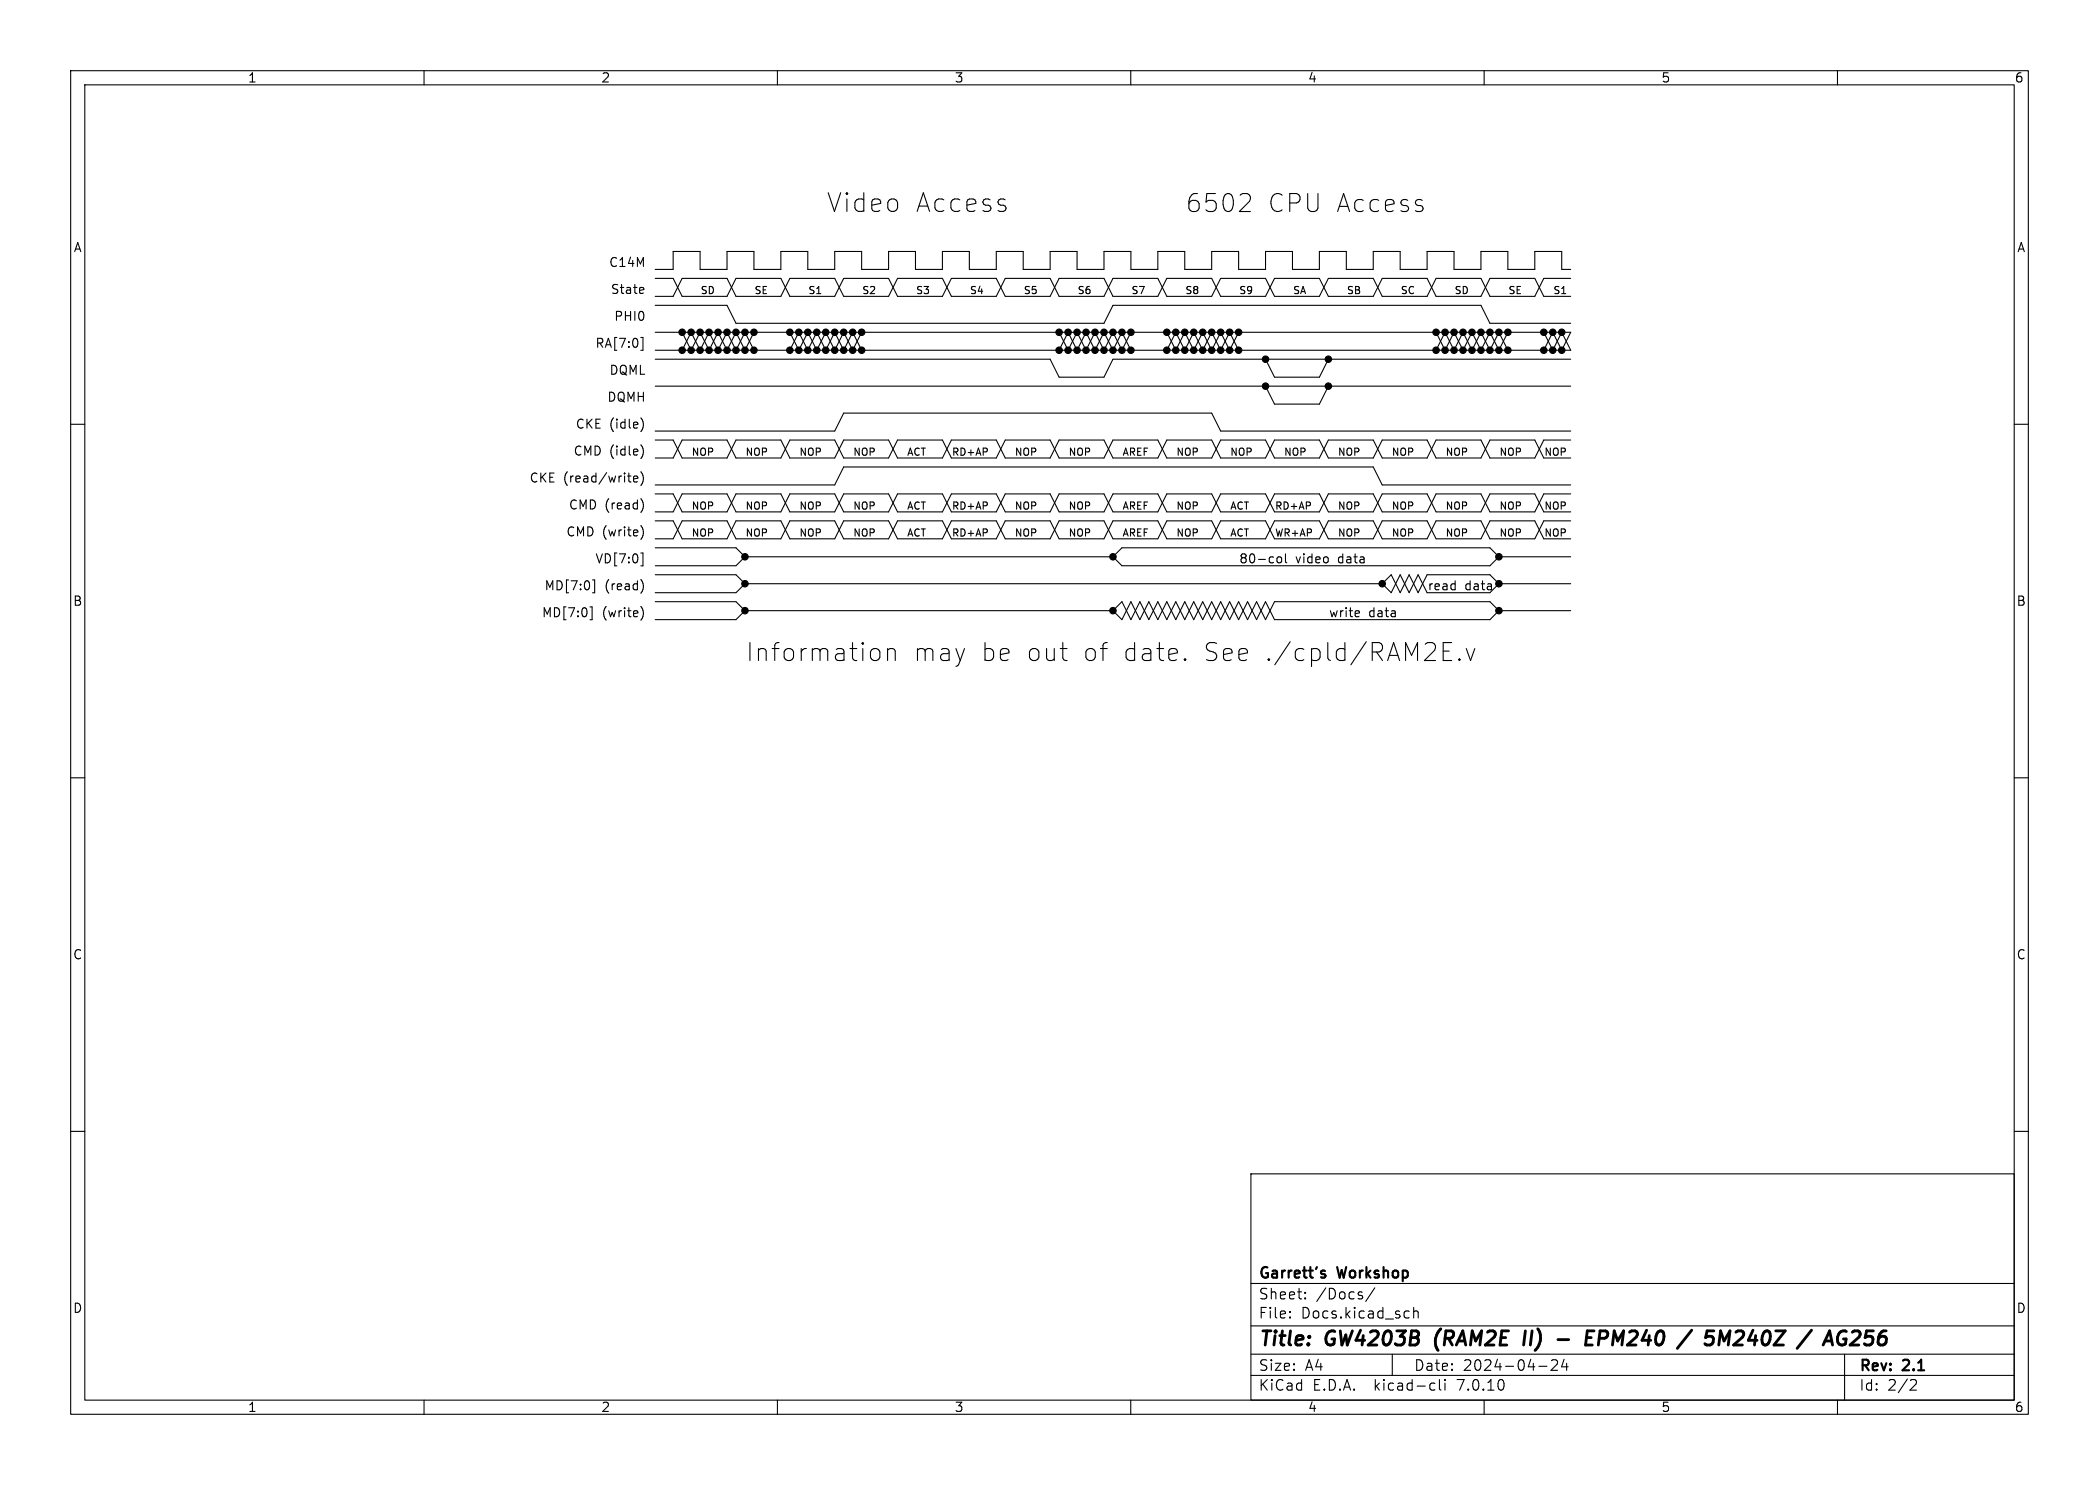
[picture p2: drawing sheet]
<svg xmlns="http://www.w3.org/2000/svg" width="297mm" height="210mm" viewBox="0 0 297 210" stroke-linecap="round" stroke-linejoin="round" font-family="sans-serif">
<g fill="none" stroke="#000" stroke-width=".15">
<path d="M10 10h277v190h-277zM12 12h273v186h-273zM60 10v2M110 10v2M160 10v2M210 10v2M260 10v2M92.7 39.4h2.5l1.3 2.5h6.4l1.2-2.5h6.4l1.3 2.5h6.3l1.3-2.5h6.3l1.3 2.5h6.3l1.3-2.5h6.4l1.2 2.5h6.4l1.3-2.5h6.3l1.3 2.5h6.3l1.3-2.5h6.3l1.3 2.5h6.4l1.2-2.5h6.4l1.3 2.5h6.3l1.3-2.5h6.3l1.3 2.5h6.3l1.3-2.5h6.4l1.2 2.5h3.8M92.7 38.1h2.5v-2.5h3.9v2.5h3.8v-2.5h3.8v2.5h3.8v-2.5h3.8v2.5h3.8v-2.5h3.8v2.5h3.8v-2.5h3.8v2.5h3.8v-2.5h3.9v2.5h3.8v-2.5h3.8v2.5h3.8v-2.5h3.8v2.5h3.8v-2.5h3.8v2.5h3.8v-2.5h3.8v2.5h3.8v-2.5h3.9v2.5h3.8v-2.5h3.8v2.5h3.8v-2.5h3.8v2.5h3.8v-2.5h3.8v2.5h3.8v-2.5h3.8v2.5h3.8v-2.5h3.9v2.5h3.8v-2.5h3.8v2.5h1.2M176.4 27.4a.69 .69 0 0 1 .4 1.1l-1.4 1.4h1.5M201.2 29.2l.2 .2-.2 .4M222.2 39.4h-3.8l-1.2 2.5h-6.4l-1.3-2.5h-6.3l-1.3 2.5h-6.3l-1.3-2.5h-6.3l-1.3 2.5h-6.4l-1.2-2.5h-6.4l-1.3 2.5h-6.3l-1.3-2.5h-6.3l-1.3 2.5h-6.3l-1.3-2.5h-6.4l-1.2 2.5h-6.4l-1.3-2.5h-6.3l-1.3 2.5h-6.3l-1.3-2.5h-6.3l-1.3 2.5h-6.4l-1.2-2.5h-6.4l-1.3 2.5h-2.5"/>
<path d="M10 60h2M90.7 59.1a1.46 1.46 0 0 1 0 1.9M90.7 47.7h.3v1.8h-.3M90.9 40.6l.1 .1 .1 .3-.6 .1M91 41.4l-.1 .1M92.7 47h129.5l-1.2 2.5-1.3-2.5-1.3 2.5M92.7 43.2h10.2l1.2 2.5h52.1l1.3-2.5h52l1.3 2.5h11.4M92.7 50.8h55.9l1.3 2.5h6.3l1.3-2.5h64.7M92.7 54.6h129.5M96.5 47l1.3 2.5 1.3-2.5 1.2 2.5 1.3-2.5 1.3 2.5 1.2-2.5 1.3 2.5 1.3-2.5M96.5 49.5l1.3-2.5 1.3 2.5 1.2-2.5 1.3 2.5 1.3-2.5 1.2 2.5 1.3-2.5 1.3 2.5M111.8 47l1.2 2.5 1.3-2.5 1.3 2.5 1.2-2.5 1.3 2.5 1.3-2.5 1.2 2.5 1.3-2.5"/>
<path d="M111.8 49.5l1.2-2.5 1.3 2.5 1.3-2.5 1.2 2.5 1.3-2.5 1.3 2.5 1.2-2.5 1.3 2.5M149.9 47l1.2 2.5 1.3-2.5 1.3 2.5 1.2-2.5 1.3 2.5 1.3-2.5 1.2 2.5 1.3-2.5M149.9 49.5l1.2-2.5 1.3 2.5 1.3-2.5 1.2 2.5 1.3-2.5 1.3 2.5 1.2-2.5 1.3 2.5M165.1 49.5l1.3-2.5 1.2 2.5 1.3-2.5 1.3 2.5 1.2-2.5 1.3 2.5 1.3-2.5 1.3 2.5M165.1 47l1.3 2.5 1.2-2.5 1.3 2.5 1.3-2.5 1.2 2.5 1.3-2.5 1.3 2.5 1.3-2.5M179.1 54.6l1.2 2.6h6.4l1.3-2.6M179.1 50.8l1.2 2.5h6.4l1.3-2.5M203.2 49.5l1.3-2.5 1.2 2.5 1.3-2.5 1.3 2.5 1.2-2.5 1.3 2.5 1.3-2.5 1.3 2.5M203.2 47l1.3 2.5 1.2-2.5 1.3 2.5 1.3-2.5 1.2 2.5 1.3-2.5 1.3 2.5 1.3-2.5M218.4 47l1.3 2.5 1.3-2.5 1.2 2.5h-129.5M285 60h2M88.8 67.3h.5"/>
<path d="M89 68.1l.3 .1M89.6 67.7l.7-.1-.1-.2-.4-.1-.2 .2 .1 .6h.5M90.7 74.3a1.46 1.46 0 0 1 0 2M90.7 62.9a1.46 1.46 0 0 1 0 1.9M90.7 66.7a1.46 1.46 0 0 1 0 2M90.7 78.2h.3v1.8h-.3M90.7 70.6a1.49 1.49 0 0 1 0 1.8M92.7 68.6h25.4l1.3-2.6h74.9l1.3 2.6h26.6M92.7 69.9h2.5l1.3 2.5h6.4l1.2-2.5h6.4l1.3 2.5h6.3l1.3-2.5h6.3l1.3 2.5h6.3l1.3-2.5h6.4l1.2 2.5h6.4l1.3-2.5h6.3l1.3 2.5h6.3l1.3-2.5h6.3l1.3 2.5h6.4l1.2-2.5h6.4l1.3 2.5h6.3l1.3-2.5h6.3l1.3 2.5h6.3l1.3-2.5h6.4l1.2 2.5h3.8M92.7 73.7h2.5l1.3 2.5h6.4l1.2-2.5h6.4l1.3 2.5h6.3l1.3-2.5h6.3l1.3 2.5h6.3l1.3-2.5h6.4l1.2 2.5h6.4l1.3-2.5h6.3l1.3 2.5h6.3l1.3-2.5h6.3l1.3 2.5h6.4l1.2-2.5h6.4l1.3 2.5h6.3l1.3-2.5h6.3l1.3 2.5h6.3l1.3-2.5h6.4l1.2 2.5h3.8M92.7 61h25.4l1.3-2.6h52l1.3 2.6h49.5M92.7 62.2h2.5l1.3 2.6h6.4l1.2-2.6h6.4l1.3 2.6h6.3l1.3-2.6h6.3l1.3 2.6h6.3l1.3-2.6h6.4l1.2 2.6h6.4l1.3-2.6h6.3l1.3 2.6h6.3l1.3-2.6h6.3l1.3 2.6h6.4l1.2-2.6h6.4l1.3 2.6h6.3l1.3-2.6h6.3l1.3 2.6h6.3l1.3-2.6h6.4l1.2 2.6h3.8"/>
<path d="M92.7 77.5h11.4l1.3 1.2M105.4 78.7l-1.3 1.3h-11.4M105.4 78.7h52.1M157.5 78.7l1.2 1.3h52.1l1.3-1.3M157.5 78.7l1.2-1.2h52.1l1.3 1.2M180.8 78.8l.3-.1 .2 .3v.4l-.2 .2-.3-.1-.1-.1v-.4zM181.9 78.3v1.1l.2 .2M212.1 78.7h10.1M222.2 73.7h-3.8l-1.2 2.5h-6.4l-1.3-2.5h-6.3l-1.3 2.5h-6.3l-1.3-2.5h-6.3l-1.3 2.5h-6.4l-1.2-2.5h-6.4l-1.3 2.5h-6.3l-1.3-2.5h-6.3l-1.3 2.5h-6.3l-1.3-2.5h-6.4l-1.2 2.5h-6.4l-1.3-2.5h-6.3l-1.3 2.5h-6.3l-1.3-2.5h-6.3l-1.3 2.5h-6.4l-1.2-2.5h-6.4l-1.3 2.5h-2.5M222.2 69.9h-3.8l-1.2 2.5h-6.4l-1.3-2.5h-6.3l-1.3 2.5h-6.3l-1.3-2.5h-6.3l-1.3 2.5h-6.4l-1.2-2.5h-6.4l-1.3 2.5h-6.3l-1.3-2.5h-6.3l-1.3 2.5h-6.3l-1.3-2.5h-6.4l-1.2 2.5h-6.4l-1.3-2.5h-6.3l-1.3 2.5h-6.3l-1.3-2.5h-6.3l-1.3 2.5h-6.4l-1.2-2.5h-6.4l-1.3 2.5h-2.5M222.2 62.2h-3.8l-1.2 2.6h-6.4l-1.3-2.6h-6.3l-1.3 2.6h-6.3l-1.3-2.6h-6.3l-1.3 2.6h-6.4l-1.2-2.6h-6.4l-1.3 2.6h-6.3l-1.3-2.6h-6.3l-1.3 2.6h-6.3l-1.3-2.6h-6.4l-1.2 2.6h-6.4l-1.3-2.6h-6.3l-1.3 2.6h-6.3l-1.3-2.6h-6.3l-1.3 2.6h-6.4l-1.2-2.6h-6.4l-1.3 2.6h-2.5M83.5 85.8h.3v1.8h-.3"/>
<path d="M83.8 82h.3v1.8h-.3M90.7 85.8a1.46 1.46 0 0 1 0 1.9M90.7 82a1.49 1.49 0 0 1 0 1.8M92.7 81.3h11.4l1.3 1.3M92.7 85.1h11.4l1.3 1.3M105.4 82.6l-1.3 1.2h-11.4M105.4 86.4h52.1M105.4 82.6h90.2M105.4 86.4l-1.3 1.2h-11.4M124 91.7l.3 .1 .2 .4v.7l-.2 .4-.3 .1M125.6 92a.63 .63 0 0 1 1.1 .1v1.3M125.6 91.7v1.7"/>
<path d="M157.5 86.4l1.2 1.2 1.3-2.5 1.3 2.5 1.3-2.5 1.2 2.5 1.3-2.5 1.3 2.5 1.2-2.5 1.3 2.5 1.3-2.5 1.2 2.5 1.3-2.5 1.3 2.5 1.3-2.5 1.2 2.5 1.3-2.5 1.3 2.5 1.2-2.5h30.5l1.3 1.3M157.5 86.4l1.2-1.3 1.3 2.5 1.3-2.5 1.3 2.5 1.2-2.5 1.3 2.5 1.3-2.5 1.2 2.5 1.3-2.5 1.3 2.5 1.2-2.5 1.3 2.5 1.3-2.5 1.3 2.5 1.2-2.5 1.3 2.5 1.3-2.5 1.2 2.5h30.5l1.3-1.2M167.7 93.2l.1 .1-.1 .1M167.7 93.2l-.1 .1 .1 .1M167.7 93.2v.2M192.2 86.4h.1l.1 .3-.7 .1M192.3 87.2h-.1M195.6 82.6l1.2 1.2 1.3-2.5 1.3 2.5 1.3-2.5 1.2 2.5h8.9l1.3-1.2M195.6 82.6l1.2-1.3 1.3 2.5 1.3-2.5 1.3 2.5 1.2-2.5h8.9l1.3 1.3M204.2 92.1h.9M205.4 90.9h-1.2v2.5h1.2M206.5 93.2l.1 .1-.1 .1"/>
<path d="M206.5 93.2l-.1 .1 .1 .1M206.5 93.2v.2M207.5 91.7l.6 1.7 .6-1.7M212.1 86.4h10.1M212.1 82.6h10.1M10 110h2M285 110h2M10 160h2M285 160h2M177 166h108v32h-108zM60 198v2M110 198v2"/>
<path d="M160 198v2M177 194.5h108M177 191.5h108M177 187.5h108M177 181.5h108M182.5 186.3h.1l-.1 .1M182.5 186.3v.1M182.5 185.5v.1M182.5 185.5h.1l-.1 .1M184.7 183.6v.1M184.7 183.6h-.1l.1 .1M184.7 182.8v.1"/>
<path d="M184.7 182.8h-.1l.1 .1M194.5 182.1l-1.3 2M197 191.5v3M199.2 185.4l.2 .1M199.4 186.3l-.2 .1M200 184.9v1.5M200 185.5a.37 .37 0 0 1 .7 .1v.8M202.6 195.6l.4 .1M203 196.5l-.4 .1M203.7 195.1v1.3l.2 .2M204.5 195.1v.1M204.5 195.6v1"/>
<path d="M204.5 195.1l-.1 .1h.1M210 198v2M217.7 193.2h1.2M220.3 192.4l.1 .2-.1 .3-.8 .9h.9M221.3 192.2l-.3 1.1h.9M221.7 192.8v1M260 198v2M261 191.5v6.5M270.5 195.1l.5 .1a.41 .41 0 0 1 .1 .5l-.9 .9h1"/>
</g>
<g fill="none" stroke="#000" stroke-width=".4">
<path d="M203.1 189.3l.1 1.1M215.8 188.2l-.2 2M220.4 189.4h1.6M224.5 189.2h.6M225.6 188.2h-1l-.3 2h1M226.3 189.3h.7M227.2 188.2h-.8l-.2 2M243.9 189.6l.9-1.4-.3 2M246.6 189.1l-1.3 1.1h1.2M258 190.2l.9-2 .4 2M258.2 189.6h1M262.4 188.2h.5a.45 .45 0 0 1 .3 .6l-.1 .3-1.3 1.1h1.2"/>
<path d="M263.8 190l.1 .1"/>
</g>
<path d="M187.1 179.7l.4 .1M187.1 180.2l.4 .1 .1 .2-.3 .2h-.2" fill="none" stroke="#000" stroke-width=".3"/>
<g fill="#000" stroke="#000" stroke-width=".15">
<circle cx="96.5" cy="49.5" r=".46"/>
<circle cx="96.5" cy="47" r=".46"/>
<circle cx="97.8" cy="49.5" r=".46"/>
<circle cx="97.8" cy="47" r=".46"/>
<circle cx="99.1" cy="49.5" r=".46"/>
<circle cx="99.1" cy="47" r=".46"/>
<circle cx="100.3" cy="49.5" r=".46"/>
<circle cx="100.3" cy="47" r=".46"/>
<circle cx="101.6" cy="49.5" r=".46"/>
<circle cx="101.6" cy="47" r=".46"/>
<circle cx="102.9" cy="47" r=".46"/>
<circle cx="102.9" cy="49.5" r=".46"/>
<circle cx="104.1" cy="47" r=".46"/>
<circle cx="104.1" cy="49.5" r=".46"/>
<circle cx="105.4" cy="49.5" r=".46"/>
<circle cx="105.4" cy="47" r=".46"/>
<circle cx="106.7" cy="47" r=".46"/>
<circle cx="106.7" cy="49.5" r=".46"/>
<circle cx="111.8" cy="49.5" r=".46"/>
<circle cx="111.8" cy="47" r=".46"/>
<circle cx="113" cy="47" r=".46"/>
<circle cx="113" cy="49.5" r=".46"/>
<circle cx="114.3" cy="49.5" r=".46"/>
<circle cx="114.3" cy="47" r=".46"/>
<circle cx="115.6" cy="49.5" r=".46"/>
<circle cx="115.6" cy="47" r=".46"/>
<circle cx="116.8" cy="49.5" r=".46"/>
<circle cx="116.8" cy="47" r=".46"/>
<circle cx="118.1" cy="49.5" r=".46"/>
<circle cx="118.1" cy="47" r=".46"/>
<circle cx="119.4" cy="49.5" r=".46"/>
<circle cx="119.4" cy="47" r=".46"/>
<circle cx="120.6" cy="49.5" r=".46"/>
<circle cx="120.6" cy="47" r=".46"/>
<circle cx="121.9" cy="47" r=".46"/>
<circle cx="121.9" cy="49.5" r=".46"/>
<circle cx="149.9" cy="49.5" r=".46"/>
<circle cx="149.9" cy="47" r=".46"/>
<circle cx="151.1" cy="49.5" r=".46"/>
<circle cx="151.1" cy="47" r=".46"/>
<circle cx="152.4" cy="49.5" r=".46"/>
<circle cx="152.4" cy="47" r=".46"/>
<circle cx="153.7" cy="49.5" r=".46"/>
<circle cx="153.7" cy="47" r=".46"/>
<circle cx="154.9" cy="49.5" r=".46"/>
<circle cx="154.9" cy="47" r=".46"/>
<circle cx="156.2" cy="47" r=".46"/>
<circle cx="156.2" cy="49.5" r=".46"/>
<circle cx="157.5" cy="49.5" r=".46"/>
<circle cx="157.5" cy="47" r=".46"/>
<circle cx="158.7" cy="49.5" r=".46"/>
<circle cx="158.7" cy="47" r=".46"/>
<circle cx="160" cy="47" r=".46"/>
<circle cx="160" cy="49.5" r=".46"/>
<circle cx="165.1" cy="47" r=".46"/>
<circle cx="165.1" cy="49.5" r=".46"/>
<circle cx="166.4" cy="49.5" r=".46"/>
<circle cx="166.4" cy="47" r=".46"/>
<circle cx="167.6" cy="47" r=".46"/>
<circle cx="167.6" cy="49.5" r=".46"/>
<circle cx="168.9" cy="47" r=".46"/>
<circle cx="168.9" cy="49.5" r=".46"/>
<circle cx="170.2" cy="47" r=".46"/>
<circle cx="170.2" cy="49.5" r=".46"/>
<circle cx="171.4" cy="47" r=".46"/>
<circle cx="171.4" cy="49.5" r=".46"/>
<circle cx="172.7" cy="47" r=".46"/>
<circle cx="172.7" cy="49.5" r=".46"/>
<circle cx="174" cy="49.5" r=".46"/>
<circle cx="174" cy="47" r=".46"/>
<circle cx="175.3" cy="47" r=".46"/>
<circle cx="175.3" cy="49.5" r=".46"/>
<circle cx="179.1" cy="54.6" r=".46"/>
<circle cx="179.1" cy="50.8" r=".46"/>
<circle cx="188" cy="54.6" r=".46"/>
<circle cx="188" cy="50.8" r=".46"/>
<circle cx="203.2" cy="49.5" r=".46"/>
<circle cx="203.2" cy="47" r=".46"/>
<circle cx="204.5" cy="49.5" r=".46"/>
<circle cx="204.5" cy="47" r=".46"/>
<circle cx="205.7" cy="47" r=".46"/>
<circle cx="205.7" cy="49.5" r=".46"/>
<circle cx="207" cy="49.5" r=".46"/>
<circle cx="207" cy="47" r=".46"/>
<circle cx="208.3" cy="49.5" r=".46"/>
<circle cx="208.3" cy="47" r=".46"/>
<circle cx="209.5" cy="49.5" r=".46"/>
<circle cx="209.5" cy="47" r=".46"/>
<circle cx="210.8" cy="47" r=".46"/>
<circle cx="210.8" cy="49.5" r=".46"/>
<circle cx="212.1" cy="49.5" r=".46"/>
<circle cx="212.1" cy="47" r=".46"/>
<circle cx="213.4" cy="49.5" r=".46"/>
<circle cx="213.4" cy="47" r=".46"/>
<circle cx="218.4" cy="49.5" r=".46"/>
<circle cx="218.4" cy="47" r=".46"/>
<circle cx="219.7" cy="49.5" r=".46"/>
<circle cx="219.7" cy="47" r=".46"/>
<circle cx="221" cy="49.5" r=".46"/>
<circle cx="221" cy="47" r=".46"/>
<circle cx="105.4" cy="78.7" r=".46"/>
<circle cx="157.5" cy="78.7" r=".46"/>
<circle cx="212.1" cy="78.7" r=".46"/>
<circle cx="105.4" cy="86.4" r=".46"/>
<circle cx="105.4" cy="82.6" r=".46"/>
<circle cx="157.5" cy="86.4" r=".46"/>
<circle cx="195.6" cy="82.6" r=".46"/>
<circle cx="212.1" cy="82.6" r=".46"/>
<circle cx="212.1" cy="86.4" r=".46"/>
</g>
<g font-size="3.7">
<text x="116.8" y="30.2">Video</text>
<text x="129.3" y="30.2">Access</text>
</g>
<g font-size="3.5">
<text x="167.6" y="30.2">6502</text>
<text x="179.2" y="30.2">CPU Access</text>
<text x="105.4" y="93.7">Information</text>
<text x="129.1" y="93.7">may</text>
<text x="138.6" y="93.7">be out</text>
<text x="152.9" y="93.7">of</text>
<text x="158.5" y="93.7">date.</text>
<text x="169.8" y="93.7">See ./cpld/RAM2E.v</text>
</g>
<g font-size="2.8">
<text x="178" y="190.9">Title:</text>
<text x="187.7" y="190.9">GW4203B</text>
<text x="203.9" y="190.9">(RAM2E</text>
<text x="217.3" y="190.9">II)</text>
<text x="227.6" y="190.9">EPM240</text>
<text x="241.8" y="190.9">/</text>
<text x="246.2" y="190.9">5M240Z</text>
<text x="260.3" y="190.9">/</text>
<text x="264.7" y="190.9">AG256</text>
</g>
<g font-size="2.1">
<text x="178" y="184">Sheet:</text>
<text x="178" y="181.2">Garrett's</text>
<text x="186.2" y="184">/Docs/</text>
<text x="189.4" y="181.2">Workshop</text>
<text x="178" y="186.7">File:</text>
<text x="184.1" y="186.7">Docs.kicad_sch</text>
<text x="178" y="196.9">KiCad</text>
<text x="178" y="194.1">Size:</text>
<text x="184.7" y="194.1">A4</text>
<text x="185.7" y="196.9">E.D.A.</text>
<text x="194.6" y="196.9">kicad-cli</text>
<text x="200" y="194.1">Date:</text>
<text x="206.5" y="196.9">7.0.10</text>
<text x="207" y="194.1">2024-04-24</text>
<text x="263" y="194.3">Rev:</text>
<text x="263" y="196.9">Id:</text>
<text x="267.1" y="196.9">2/2</text>
<text x="269.4" y="194.3">2.1</text>
</g>
<g font-size="1.8">
<text x="35" y="11.9">1</text>
<text x="85" y="11.9">2</text>
<text x="135" y="11.9">3</text>
<text x="185" y="11.9">4</text>
<text x="235" y="11.9">5</text>
<text x="285" y="11.9">6</text>
<text x="10.3" y="35.9">A</text>
<text x="285.3" y="35.9">A</text>
<text x="86.1" y="37.9">C14M</text>
<text x="86.3" y="41.7">State</text>
<text x="86.8" y="45.5">PHI0</text>
<text x="84.2" y="49.3">RA[7:0]</text>
<text x="86.2" y="53.1">DQML</text>
<text x="85.9" y="56.9">DQMH</text>
<text x="81.1" y="64.5">CMD (idle)</text>
<text x="81.4" y="60.7">CKE (idle)</text>
<text x="74.8" y="68.3">CKE (read/write)</text>
<text x="80" y="76">CMD (write)</text>
<text x="80.4" y="72.1">CMD (read)</text>
<text x="77" y="83.6">MD[7:0]</text>
<text x="84.2" y="79.8">VD[7:0]</text>
<text x="85.6" y="83.6">(read)</text>
<text x="175.3" y="79.8">80-col</text>
<text x="183.3" y="79.8">video</text>
<text x="189.5" y="79.8">data</text>
<text x="201.9" y="83.6">read</text>
<text x="207.3" y="83.6">data</text>
<text x="10.3" y="85.9">B</text>
<text x="76.6" y="87.4">MD[7:0]</text>
<text x="85.2" y="87.4">(write)</text>
<text x="188" y="87.4">write</text>
<text x="193.7" y="87.4">data</text>
<text x="285.3" y="85.9">B</text>
<text x="10.3" y="135.9">C</text>
<text x="285.3" y="135.9">C</text>
<text x="10.3" y="185.9">D</text>
<text x="285.3" y="185.9">D</text>
<text x="35" y="199.9">1</text>
<text x="85" y="199.9">2</text>
<text x="135" y="199.9">3</text>
<text x="185" y="199.9">4</text>
<text x="235" y="199.9">5</text>
<text x="285" y="199.9">6</text>
</g>
<g font-size="1.4">
<text x="99.1" y="41.7">SD</text>
<text x="106.7" y="41.7">SE</text>
<text x="114.3" y="41.7">S1</text>
<text x="121.9" y="41.7">S2</text>
<text x="129.5" y="41.7">S3</text>
<text x="137.2" y="41.7">S4</text>
<text x="144.8" y="41.7">S5</text>
<text x="152.4" y="41.7">S6</text>
<text x="160" y="41.7">S7</text>
<text x="167.6" y="41.7">S8</text>
<text x="175.3" y="41.7">S9</text>
<text x="182.9" y="41.7">SA</text>
<text x="190.5" y="41.7">SB</text>
<text x="198.1" y="41.7">SC</text>
<text x="205.7" y="41.7">SD</text>
<text x="213.4" y="41.7">SE</text>
<text x="219.7" y="41.7">S1</text>
<text x="97.8" y="64.5">NOP</text>
<text x="105.4" y="64.5">NOP</text>
<text x="113" y="64.5">NOP</text>
<text x="120.6" y="64.5">NOP</text>
<text x="128.3" y="64.5">ACT</text>
<text x="134.6" y="64.5">RD+AP</text>
<text x="143.5" y="64.5">NOP</text>
<text x="151.1" y="64.5">NOP</text>
<text x="158.7" y="64.5">AREF</text>
<text x="166.4" y="64.5">NOP</text>
<text x="174" y="64.5">NOP</text>
<text x="181.6" y="64.5">NOP</text>
<text x="189.2" y="64.5">NOP</text>
<text x="196.8" y="64.5">NOP</text>
<text x="204.5" y="64.5">NOP</text>
<text x="212.1" y="64.5">NOP</text>
<text x="218.4" y="64.5">NOP</text>
<text x="97.8" y="76">NOP</text>
<text x="97.8" y="72.1">NOP</text>
<text x="105.4" y="76">NOP</text>
<text x="105.4" y="72.1">NOP</text>
<text x="113" y="72.1">NOP</text>
<text x="113" y="76">NOP</text>
<text x="120.6" y="76">NOP</text>
<text x="120.6" y="72.1">NOP</text>
<text x="128.3" y="76">ACT</text>
<text x="128.3" y="72.1">ACT</text>
<text x="134.6" y="76">RD+AP</text>
<text x="134.6" y="72.1">RD+AP</text>
<text x="143.5" y="72.1">NOP</text>
<text x="143.5" y="76">NOP</text>
<text x="151.1" y="76">NOP</text>
<text x="151.1" y="72.1">NOP</text>
<text x="158.7" y="76">AREF</text>
<text x="158.7" y="72.1">AREF</text>
<text x="166.4" y="76">NOP</text>
<text x="166.4" y="72.1">NOP</text>
<text x="174" y="72.1">ACT</text>
<text x="174" y="76">ACT</text>
<text x="180.3" y="72.1">RD+AP</text>
<text x="180.3" y="76">WR+AP</text>
<text x="189.2" y="72.1">NOP</text>
<text x="189.2" y="76">NOP</text>
<text x="196.8" y="72.1">NOP</text>
<text x="196.8" y="76">NOP</text>
<text x="204.5" y="72.1">NOP</text>
<text x="204.5" y="76">NOP</text>
<text x="212.1" y="72.1">NOP</text>
<text x="212.1" y="76">NOP</text>
<text x="218.4" y="76">NOP</text>
<text x="218.4" y="72.1">NOP</text>
</g>
</svg>
